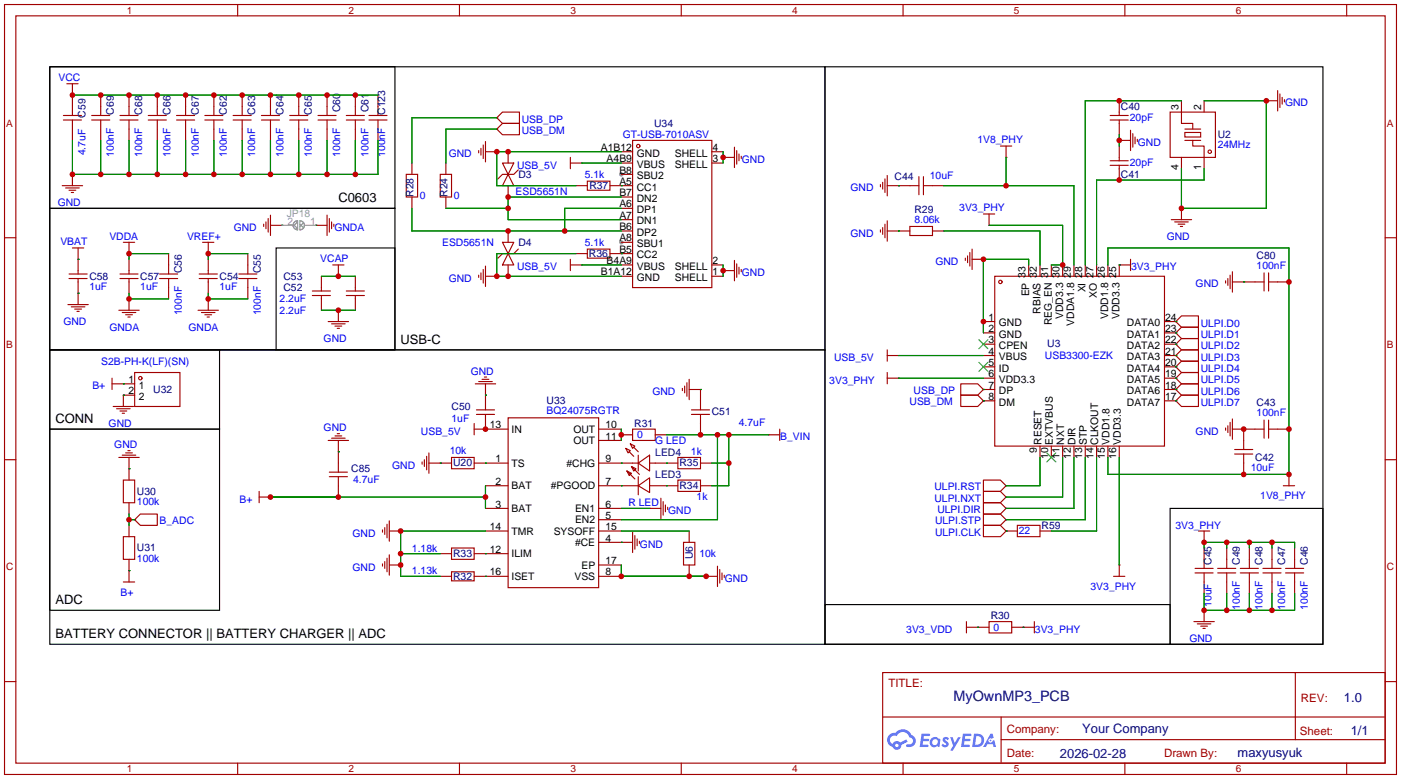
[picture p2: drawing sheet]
<svg xmlns="http://www.w3.org/2000/svg" width="314mm" height="175mm" viewBox="0 0 314 175" stroke-linecap="round" stroke-linejoin="round" font-family="sans-serif">
<g fill="#999">
<circle cx="139.4" cy="54.4" r=".51"/>
<circle cx="139.4" cy="39.1" r=".51"/>
</g>
<g fill="none" stroke="#a10000" stroke-width=".25">
<path d="M1 1h312.4v172.7h-312.4zM3.6 3.6h307.3v167.6h-307.3zM53.3 1v2.6M103.1 1v2.6M152.9 1v2.6M202.7 1v2.6M252.5 1v2.6M302.3 1v2.6M1 53.3h2.6M310.9 53.3h2.5M1 103.1h2.6M310.9 103.1h2.5"/>
<path d="M1 152.9h2.6M198.1 150.9h112.8v20.3h-112.8zM290.7 150.9v15M310.9 152.9h2.5M53.3 171.2v2.5M103.1 171.2v2.5M152.9 171.2v2.5M198.1 160.8h112.7M202.7 171.2v2.5M224.7 165.9h86.1M224.7 160.8v10.2M252.5 171.2v2.5"/>
<path d="M302.3 171.2v2.5"/>
</g>
<g fill="#5487ff">
<path d="M211.8 165.5l.5-.2 .4 .1 .3 .3-.3 .4a.33 .33 0 0 0-.2-.3 .33 .33 0 0 0-.4 .1l.1 .1a.86 .86 0 0 1 .6 .7 .86 .86 0 0 1-.2 .8l-.7 .1-.6-.4 .3-.4 .5 .3 .3-.1-.1-.2a.88 .88 0 0 1-.5-1.3z"/>
<path d="M213.3 165.4h.5l.5 1.3 .7-1.3h.6l-1.7 3h-.6l.6-1.1z"/>
<path d="M206.8 164.6h1.7l.2 .1-.1 .4h-1.2l-.1 .6h1l.3 .3-.3 .3h-1.1l-.1 .8h1.2l.1 .2-.1 .2-1.9 .1z"/>
<path d="M216.1 164.6h1.7l.2 .1-.1 .4h-1.3v.6h1l.3 .3-.3 .3h-1.1l-.1 .8h1.2l.1 .2-.1 .2-1.9 .1z"/>
<path d="M222.3 164.6h.5l.2 .9-.4 .2a.5 .5 0 0 0-.7 .2 .5 .5 0 0 0 .3 .7 .5 .5 0 0 0 .6-.4l.4-.2 .4 1.6h-.6l-.2-.7h-1.2l-.3 .7h-.6z"/>
<path d="M218.6 164.6l-.4 3h1a1.51 1.51 0 0 0 1.7-1.5 1.51 1.51 0 0 0-1.8-1.5zM219.1 165.1a1.02 1.02 0 0 1 1.2 1.2 1.02 1.02 0 0 1-1.4 .8z"/>
<path d="M209.1 165.6a1.11 1.11 0 0 0-.3 1.6 1.11 1.11 0 0 0 1.6 .2l.5 .2 .2-1.7-.4-.2a1.02 1.02 0 0 0-1.6-.1zM209.1 166.5a.7 .7 0 0 1 1.4 0 .7 .7 0 0 1-1.4 0z"/>
<path d="M199.6 164.9a1.58 1.58 0 0 0 .7 2.6 1.01 1.01 0 0 0 1.2 .7 1.01 1.01 0 0 0 .8-1.1l1.4-.7-.3-.5-1.3 .7-.3-.2a1.03 1.03 0 0 0-1.5 .5 1 1 0 0 1-.4-1.4 1 1 0 0 1 1.4-.3 1.49 1.49 0 0 1 1.5-1 1.49 1.49 0 0 1 1.3 1.2 .82 .82 0 0 1 .8 1.1 .82 .82 0 0 1-1.2 .5l-.3 .1v.3a1.4 1.4 0 0 0 2-.6 1.4 1.4 0 0 0-.8-1.9 2.19 2.19 0 0 0-3.7-.5l-.8 .1zM200.9 167.2a.4 .4 0 0 1 .8 0 .4 .4 0 0 1-.8 0z"/>
<circle cx="222.3" cy="166.1" r=".19"/>
</g>
<g fill="none" stroke="#a10000" stroke-width=".25">
<path d="M15 18.8h2.5M16.3 18.8v7.1M14.2 26.9h4.1M14.2 25.9h4.1M16.3 39.1h.1M16.3 21.3h.1M16.3 26.9v4.6M16.3 39.1v2.6M20.6 26.9h4M20.6 25.9h4M22.6 21.3v4.6M22.6 26.9v4.6"/>
<path d="M26.9 26.9h4.1M26.9 25.9h4.1M29 21.3v4.6M29 26.9v4.6M33.3 26.9h4M33.3 25.9h4M35.3 21.3v4.6M35.3 26.9v4.6M39.6 26.9h4.1M39.6 25.9h4.1M41.7 21.3v4.6M41.7 26.9v4.6"/>
<path d="M46 26.9h4M46 25.9h4M48 21.3v4.6M48 26.9v4.6M52.3 26.9h4.1M52.3 25.9h4.1M54.4 21.3v4.6M54.4 26.9v4.6M58.7 26.9h4M58.7 25.9h4M60.7 21.3v4.6M60.7 26.9v4.6"/>
<path d="M65 26.9h4.1M65 25.9h4.1M67.1 21.3v4.6M67.1 26.9v4.6M71.4 26.9h4M71.4 25.9h4M73.4 21.3v4.6M73.4 26.9v4.6M77.7 26.9h4.1M77.7 25.9h4.1M79.8 21.3v4.6M79.8 26.9v4.6"/>
<path d="M82.8 26.9h4.1M82.8 25.9h4.1M84.8 21.3v4.6M84.8 26.9v4.6M91.2 39.1h2.5v5.1h-2.5zM92.5 36.6v2.5M98.8 39.1h2.5v5.1h-2.5zM100.1 36.6v2.5M107.4 33.8v.5M107.9 33.3v1.5M108.5 32.5v3.1M109 31.8v4.5"/>
<path d="M109 34h2.5M111.5 26.4l1.3-1.3h3.8v2.6h-3.8zM111.5 26.4h.1M111.5 29l1.3-1.3h3.8v2.5h-3.8zM111.5 29h.1M111.5 34h.1M112.8 36.6h2.5l-1.3 2.5zM114 39.1l1.3 2.6h-2.5zM114 34v2.6M116.3 38.1l-1 1h-2.5l-1 1M128 35.3v2.5M128 36.6h2.6"/>
<path d="M130.6 36.6h.1M139.4 36.6h2.6M139.4 34h2.6M139.4 39.1h2.6M142 31.5h17.8v33h-17.8zM159.8 36.6h2.5M159.8 34h2.5M162.3 35.3h.1M162.3 35.3h2.5M164.8 33v4.6M165.4 33.8v3M165.9 34.5v1.6"/>
<path d="M166.4 35.1v.5M199.1 39.4v4.5M206.2 39.6v4.1M207.3 39.6v4.1M224.5 32.8h2.6M225.8 35.3h.1M225.8 32.8v2.5M249.2 26.9h4M249.2 25.9h4M249.2 37.1h4M249.2 36.1h4M251.2 31.5h.1"/>
<path d="M251.2 31.5h2.5M251.2 22.6v3.3M251.2 26.9v3.3M251.2 32.8v3.3M251.2 37.1v3.3M253.7 29.2v4.6M254.3 30v3M254.8 30.7v1.6M255.3 31.2v.6M262.6 25.1h10.2v10.2h-10.2zM265.2 22.6v5.1h2.5v1.3M265.2 35.3v2.5"/>
<path d="M265.9 29.7h3.6v1h-3.6zM265.9 31.5h3.6M265.9 29h3.6M267.7 31.5v1.3h2.6v5M270.3 22.6v2.5M284.2 22.6h.1M284.2 22.6h2.6M286.8 20.3v4.6M287.3 21.1v3M287.8 21.8v1.6M288.3 22.4v.5M14 41.7h4.5"/>
<path d="M14.7 42.2h3.1M15.5 42.7h1.5M16 43.2h.5M16.3 55.6h2.5M17.5 58.2h.1M17.5 55.6v5.9M27.7 54.4h2.5M29 56.9h.1M29 54.4v2.5M29 58.2v3.3M37.8 56.9v4.6M45.5 54.4h2.5"/>
<path d="M46.7 56.9h.1M46.7 54.4v2.5M46.7 58.2v3.3M55.6 56.9v4.6M59.2 50.3v.5M59.7 49.8v1.5M60.2 49v3.1M60.7 50.5h2.5M60.7 48.3v4.5M63.2 50.5h.1M70.9 50.5h.1M70.9 50.5h2.5"/>
<path d="M73.4 48.3v4.5M73.9 49v3.1M74.4 49.8v1.5M74.7 59.4h2.5M74.9 50.3v.5M75.9 59.4v2.6M92.5 44.2v2.5M100.1 44.2v2.5M109 59.7v4.6M112.8 54.4h2.5l-1.3 2.5zM114 56.9l1.3 2.5h-2.5zM114 41.7v2.5"/>
<path d="M114 51.8v2.6M114 59.4v2.6M116.3 55.9l-1 1h-2.5l-1 1M128 59.4h2.6M128 58.2v2.5M129.3 41.7h2.5M129.3 56.9h2.5M130.6 59.4h.1M131.8 55.9h5.1v2h-5.1zM131.8 40.6h5.1v2.1h-5.1zM136.9 41.7h5.1M136.9 56.9h5.1"/>
<path d="M139.4 51.8h2.6M139.4 59.4h2.6M139.4 49.3h2.6M139.4 54.4h2.6M139.4 46.7h2.6M139.4 44.2h2.6M159.8 59.4h2.5M164.8 58.4v4.6M165.4 59.2v3M165.9 59.9v1.6M197.6 41.4v.5M197.6 51.6v.5"/>
<path d="M198.1 40.9v1.5M198.1 51.1v1.5M198.6 40.1v3.1M198.6 50.3v3M199.1 51.8h5.1M199.1 41.7h7.1M199.1 49.5v4.6M201.7 41.7h.1M201.7 51.8h.1M204.2 50.8h5.1v2h-5.1zM207.3 41.7h4.5M209.3 51.8h2.5"/>
<path d="M216.7 57.9v.5M217.2 57.4v1.5M217.7 56.6v3.1M218.2 58.2h2.5M218.2 55.9v4.6M220.7 58.2h.1M220.7 48h2.6M222 50.5h.1M222 48v2.5M230.9 59.4v2.6M233.4 59.4v2.6M236 59.4v2.6"/>
<path d="M238.5 59.4v2.6M241 59.4v2.6M243.6 59.4v2.6M246.1 59.4v2.6M248.7 59.4v2.6M251.2 59.4h.1M251.2 59.4v2.6M251.2 59.4h2.5M253.7 58.2v2.5M262.9 49.3h4.6M263.7 49.8h3M264.4 50.3h1.5"/>
<path d="M264.9 50.8h.5M265.2 46.7h.1M265.2 46.7v2.6M15.2 68.3h4.6M15.5 62.5h4.1M15.5 61.5h4.1M16 68.8h3M16.8 69.3h1.5M17.3 69.8h.5M17.5 65.8h.1M17.5 62.5v5.8M26.7 69.6h4.5"/>
<path d="M26.9 62.5h4.1M26.9 61.5h4.1M27.4 70.1h3.1M28.2 70.6h1.5M28.7 71.1h.5M29 67.1h.1M29 62.5v3.3M29 67.1v2.5M35.8 62.5h4.1M35.8 61.5h4.1M37.8 62.5v4.6M44.4 69.6h4.6"/>
<path d="M44.7 62.5h4.1M44.7 61.5h4.1M45.2 70.1h3.1M46 70.6h1.5M46.5 71.1h.5M46.7 67.1h.1M46.7 62.5v3.3M46.7 67.1v2.5M53.6 62.5h4.1M53.6 61.5h4.1M55.6 62.5v4.6M70.1 66.3h4.1"/>
<path d="M70.1 65.3h4.1M72.1 62v3.3M72.1 66.3v3.3M73.7 72.1h4.5M74.4 72.6h3.1M75.2 73.2h1.5M75.7 73.7h.5M75.9 69.6h.1M75.9 62h.1M75.9 69.6v2.5M77.7 66.3h4.1M77.7 65.3h4.1"/>
<path d="M79.8 62v3.3M79.8 66.3v3.3M107.4 61.7v.5M107.9 61.2v1.5M108.5 60.5v3M109 62h2.5M111.5 62h.1M139.4 62h2.6M159.8 62h2.5M162.3 60.7h.1M162.3 60.7h2.5M166.4 60.5v.5"/>
<path d="M199.1 78.5v2.5M199.1 79.8h2.6M201.7 79.8h.1M220.7 79.8h2.6M220.7 72.1h2.6M220.7 74.7h2.6M220.7 77.2h2.6M223.3 62h38.1v38.1h-38.1zM261.4 79.8h2.5M261.4 72.1h2.5M261.4 74.7h2.5M261.4 77.2h2.5"/>
<path d="M263.9 79.8h.1M263.9 77.2h.1M263.9 74.7h.1M263.9 72.1h.1M265.2 78.5h3.8v2.5h-3.8l-1.3-1.2zM265.2 75.9h3.8v2.6h-3.8l-1.3-1.3zM265.2 73.4h3.8v2.5h-3.8l-1.3-1.2zM265.2 70.9h3.8v2.5h-3.8l-1.3-1.3zM275.1 63v.5M275.6 62.5v1.5M276.1 61.7v3.1M276.6 61v4.5"/>
<path d="M276.6 63.2h7.1M279.1 63.2h.1M283.7 61.2v4.1M284.7 61.2v4.1M284.7 63.2h4.6M25.1 86.1h5.1M25.1 84.8v2.6M25.4 91.2h4.6M26.2 91.7h3M26.9 92.2h1.5M27.4 92.7h.5M27.7 88.6h.1"/>
<path d="M27.7 86.1h.1M27.7 88.6v2.6M27.7 88.6h2.5M30.2 83.6h10.2v7.6h-10.2zM73.7 98.8h4.5M74.4 98.3h3.1M75.2 97.8h1.5M75.7 97.3h.5M75.9 98.8v7.1M106.4 96.3h7.6M106.4 95v2.5M106.7 86.1h4.6"/>
<path d="M106.9 91.9h4.1M106.9 93h4.1M107.4 85.6h3.1M108.2 85.1h1.5M108.7 84.6h.5M109 88.6h.1M109 96.3h.1M109 86.1v5.8M109 93v3.3M114 93.7h20.4v38.1h-20.4zM134.4 96.3h5M134.4 98.8h5"/>
<path d="M139.4 97.5h2.6M141.5 99.6l1 .5-.5 .5zM142 96.3h5.1v2.5h-5.1zM147.1 97.5h2.5M153.2 87.1v.5M153.7 86.6v1.5M154.2 85.9v3M154.7 87.4h2.5M154.7 85.1v4.6M155.2 91.9h4.1M155.2 93h4.1M157.2 87.4h.1"/>
<path d="M157.2 87.4v4.5M157.2 93v4.5M172.5 97.5h.1M172.5 97.5h2.5M175 96.3v2.5M199.1 83.6v2.5M199.1 84.8h2.6M201.7 84.8h.1M215.6 86.1h3.9l1.2 1.3-1.2 1.2h-3.9zM215.6 88.6h3.9l1.2 1.3-1.2 1.3h-3.9zM220.7 87.4h.1M220.7 89.9h.1"/>
<path d="M220.7 84.8h2.6M220.7 82.3h2.6M220.7 87.4h2.6M220.7 89.9h2.6M261.4 84.8h2.5M261.4 82.3h2.5M261.4 87.4h2.5M261.4 89.9h2.5M263.9 89.9h.1M263.9 87.4h.1M263.9 84.8h.1M263.9 82.3h.1"/>
<path d="M265.2 88.6h3.8v2.6h-3.8l-1.3-1.3zM265.2 86.1h3.8v2.5h-3.8l-1.3-1.2zM265.2 83.6h3.8v2.5h-3.8l-1.3-1.3zM265.2 81h3.8v2.6h-3.8l-1.3-1.3zM275.1 96v.5M275.6 95.5v1.5M276.1 94.7v3.1M276.6 96.3h7.1M276.6 94v4.6M279.1 96.3h.1M279.1 96.3v4.5M283.7 94.2v4.1"/>
<path d="M284.7 96.3h4.6M284.7 94.2v4.1M26.7 102.6h4.5M27.4 102.1h3.1M27.7 107.7h2.5v5.1h-2.5zM28.2 101.6h1.5M28.7 101.1h.5M29 105.2h.1M29 102.6v5.1M29 112.8v2.5M29 117.9v2.5M30.2 116.6l1.3-1.3h3.8v2.6h-3.8z"/>
<path d="M30.2 116.6h.1M58.2 111.5h2.5M58.2 110.2v2.6M60.7 111.5h.1M73.9 106.9h4.1M73.9 105.9h4.1M75.9 101.3h.1M75.9 106.9v4.6M85.9 118.9v.5M86.4 118.4v1.5M86.9 117.6v3M87.4 119.1h2.5"/>
<path d="M87.4 116.8v4.6M89.9 119.1h.1M94.7 103.6v.5M95.2 103.1v1.5M95.8 102.4v3M96.3 103.9h5M96.3 101.6v4.6M98.8 103.9h.1M101.3 102.6h5.1v2.6h-5.1zM106.4 103.9h7.6M109 109h5M109 119.1h5"/>
<path d="M109 114h5M134.4 109h8.9M134.4 119.1h5M134.4 103.9h8.9M134.4 114h5M134.4 116.6h5M140.5 100.6l1 .5-.5 .5zM140.7 105.7l1 .5-.5 .5zM140.7 105.7l1.8 1.7M141.2 101.3l1 1.1M141.7 104.6l1 .6-.5 .5zM141.7 104.6l1.8 1.8"/>
<path d="M142 119.4v4.6M142.2 100.3l1.1 1M143.3 109l2.5-1.8v3.3zM143.3 103.9l2.5-1.8v3.6zM143.3 102.1v3.6M143.3 106.9v4.1M145.8 114h.1M145.8 109h6.3M145.8 103.9h6.3M145.8 114h2.5M148.3 111.8v4.5M148.8 112.5v3.1"/>
<path d="M149.4 113.3v1.5M149.9 113.8v.5M152.1 107.7h5.1v2.5h-5.1zM152.1 102.6h5.1v2.6h-5.1zM154.7 119.1v2.6M157.2 109h2.6M157.2 103.9h2.6M220.7 117.9h3.8l1.3 1.2-1.3 1.3h-3.8zM220.7 115.3h3.8l1.3 1.3-1.3 1.3h-3.8zM220.7 112.8h3.8l1.3 1.2-1.3 1.3h-3.8zM220.7 110.2h3.8l1.3 1.3-1.3 1.3h-3.8zM220.7 107.7h3.8l1.3 1.3-1.3 1.2h-3.8z"/>
<path d="M225.8 119.1h.1M225.8 116.6h.1M225.8 114h.1M225.8 111.5h.1M225.8 109h.1M225.8 119.1h2.5M228.3 117.9h5.1v2.5h-5.1zM233.4 119.1h2.6M233.4 100.1v2.5M236 100.1v2.5M238.5 100.1v2.5M241 100.1v2.5"/>
<path d="M243.6 100.1v2.5M246.1 100.1v2.5M248.7 100.1v2.5M251.2 100.1v2.5M269 119.1h2.5M270.3 119.1v2.6M277.1 100.8h4.1M277.1 101.9h4.1M279.1 101.9v4.5M288 109h2.6M289.3 106.4h.1M289.3 106.4v2.6"/>
<path d="M27.7 120.4h2.5v5.1h-2.5zM27.7 130.6h2.5M29 128h.1M29 125.5v5.1M85.9 126.5v.5M86.4 126v1.5M86.9 125.2v3.1M87.4 126.7h2.5M87.4 124.5v4.5M89.9 126.7h.1M98.8 129.3h2.5M98.8 124.2h2.5"/>
<path d="M101.3 128.3h5.1v2h-5.1zM101.3 122.9h5.1v2.6h-5.1zM106.4 129.3h7.6M106.4 124.2h7.6M134.4 129.3h5M134.4 121.7h7.6M134.4 126.7h5M139.4 121.7h.1M142.5 120.1v3.1M143 120.9v1.5M143.5 121.4v.5M153.4 121.7h2.6v5h-2.6z"/>
<path d="M154.7 126.7v2.6M158.5 129.3h.1M158.5 129.3h2.5M161 127v4.6M161.5 127.8v3M162.1 128.5v1.5M162.6 129v.5M216.9 139.4v2.6M222 139.4h5.1v2.6h-5.1zM232.2 139.4v2.6M249.9 129.3h2.6M251.2 126.7h.1"/>
<path d="M251.2 126.7v2.6M268 139.4h4.5M268.2 128.5h4.1M268.2 127.5h4.1M268.7 140h3.1M270.3 136.9h.1M270.3 121.7h.1M270.3 122.9v4.6M270.3 128.5v4.6M270.3 136.9v2.5M273.3 128.5h4.1M273.3 127.5h4.1"/>
<path d="M275.3 122.9v4.6M275.3 128.5v4.6M278.4 128.5h4M278.4 127.5h4M280.4 122.9v4.6M280.4 128.5v4.6M283.5 128.5h4M283.5 127.5h4M285.5 122.9v4.6M285.5 128.5v4.6M288.5 128.5h4.1M288.5 127.5h4.1"/>
<path d="M290.6 122.9v4.6M290.6 128.5v4.6M216.9 140.7h5.1M219.5 140.7h.1M227.1 140.7h5.1M229.6 140.7h.1M269.5 140.5h1.5M270 141h.5"/>
<circle cx="143.3" cy="32.8" r=".38"/>
<circle cx="271.5" cy="34" r=".38"/>
<circle cx="224.5" cy="63.2" r=".38"/>
<circle cx="31.5" cy="84.8" r=".38"/>
</g>
<path d="M11.2 15h77.4v31.7h-77.4zM11.2 15h174v63.5h-174zM185.2 15h111.7v129.5h-111.7zM11.2 46.7h77.4v31.8h-77.4zM62 55.6h26.6v22.9h-26.6zM11.2 78.5h38.1v17.8h-38.1zM11.2 78.5h174v66h-174zM11.2 96.3h38.1v40.6h-38.1zM262.6 114h34.3v30.5h-34.3zM185.2 135.6h77.4v8.9h-77.4z" fill="none" stroke="#000" stroke-width=".25"/>
<path d="M219.7 76.2l2 2M221.7 76.2l-2 2M219.7 81.3l2 2M221.7 81.3l-2 2M234.9 101.6l2.1 2M237 101.6l-2.1 2" fill="none" stroke="#3c3" stroke-width=".25"/>
<g fill="none" stroke="#008700" stroke-width=".25">
<path d="M16.3 31.5v7.6h68.5v-7.6M16.3 21.3h68.5M22.6 31.5v7.6M29 31.5v7.6M35.3 31.5v7.6M41.7 31.5v7.6M48 31.5v7.6M54.4 31.5v7.6M60.7 31.5v7.6M67.1 31.5v7.6M73.4 31.5v7.6M79.8 31.5v7.6"/>
<path d="M111.5 29h-11.4v7.6M111.5 26.4h-19v10.2M130.6 36.6h8.8M139.4 34h-27.9v7.7h17.8M162.3 34v2.6M225.8 35.3v6.4M251.2 30.2v2.6M265.2 22.6h-21.6v36.8M270.3 22.6h13.9v24.1h-19v-8.9M270.3 37.8v2.6h-24.2v19M17.5 58.2h.1M37.8 56.9h-8.8v1.3"/>
<path d="M55.6 56.9h-8.9v1.3M63.2 50.5h.1M70.9 50.5h.1M92.5 46.7v5.1h46.9M100.1 46.7h13.9M129.3 56.9h-17.8v5.1h27.9M130.6 59.4h8.8M139.4 56.9h.1M139.4 41.7h.1M139.4 46.7h-12.7v5.1M139.4 44.2h-25.4v5.1h25.4M162.3 59.4v2.6"/>
<path d="M201.7 51.8h.1M201.7 41.7h.1M211.8 41.7h29.2v17.7M211.8 51.8h21.6v7.6M222 50.5h16.5v8.9h-2.5M230.9 59.4v-1.2h-10.2v16.5M248.7 59.4v-3.8h40.6v50.8h-40.6v-3.8M251.2 59.4h.1M17.5 65.8h.1M29 65.8v1.3h8.8M46.7 65.8v1.3h8.9M72.1 62h7.7"/>
<path d="M72.1 69.6h7.7M201.7 79.8h19M263.9 79.8h.1M263.9 77.2h.1M263.9 74.7h.1M263.9 72.1h.1M279.1 63.2h.1M27.7 88.6h.1M27.7 86.1h.1M109 88.6h.1M109 96.3h.1M139.4 96.3v2.5"/>
<path d="M149.6 97.5h22.9M157.2 87.4h.1M161 97.5v19.1h-21.6M163.6 97.5v11.5h-3.8M201.7 84.8h19M220.7 87.4h.1M220.7 89.9h.1M263.9 89.9h.1M263.9 87.4h.1M263.9 84.8h.1M263.9 82.3h.1M279.1 96.3h.1"/>
<path d="M29 105.2h.1M29 116.6h1.2M29 115.3v2.6M60.7 111.5h48.3M75.9 101.3h.1M98.8 103.9h.1M109 103.9h.1M109 119.1h-19.1v10.2h8.9M109 109v5M139.4 109h.1M139.4 103.9h.1M139.4 114h6.4"/>
<path d="M139.4 119.1h15.3M149.6 109h.1M149.6 103.9h.1M159.8 103.9h3.8M225.8 119.1h.1M233.4 102.6v6.4h-7.6M238.5 102.6v8.9h-12.7M241 102.6v11.4h-15.2M243.6 102.6v14h-17.8M246.1 102.6v16.5h-10.1M251.2 102.6v24.1M29 128h.1"/>
<path d="M89.9 124.2h8.9M109 129.3h.1M109 124.2h.1M139.4 121.7h.1M139.4 126.7v2.6h19.1M270.3 122.9v-1.2h20.3v1.2M270.3 133.1v3.8h20.3v-3.8M275.3 121.7v1.2M275.3 133.1v3.8M280.4 121.7v1.2M280.4 133.1v3.8M285.5 121.7v1.2"/>
<path d="M285.5 133.1v3.8M219.5 140.7h.1M229.6 140.7h.1"/>
</g>
<path d="M65.8 50.3l1 1M66.4 49.6l.4 .4M66.8 49.8l-1 1M66.8 51.1l-.4 .4M67.3 50.3l.8 .8M68.1 50l-.8 .8" fill="none" stroke="#999" stroke-width=".22"/>
<path d="M63.2 50.5h2.6M66.1 49.8l.7-.3v2.1a1.02 1.02 0 0 1-.9-.7 1.02 1.02 0 0 1 .2-1.1zM67.3 49.5a1.02 1.02 0 0 1 1 1 1.02 1.02 0 0 1-1 1.1zM68.3 50.5h2.6" fill="none" stroke="#999" stroke-width=".25"/>
<g fill="#c00">
<circle cx="251.2" cy="31.5" r=".63"/>
<circle cx="265.2" cy="46.7" r=".63"/>
<circle cx="284.2" cy="22.6" r=".63"/>
<circle cx="251.2" cy="40.4" r=".63"/>
<circle cx="225.8" cy="41.7" r=".63"/>
<circle cx="289.3" cy="63.2" r=".63"/>
<circle cx="289.3" cy="96.3" r=".63"/>
<circle cx="289.3" cy="106.4" r=".63"/>
<circle cx="279.1" cy="106.4" r=".63"/>
<circle cx="251.2" cy="22.6" r=".63"/>
<circle cx="270.3" cy="136.9" r=".63"/>
<circle cx="275.3" cy="136.9" r=".63"/>
<circle cx="280.4" cy="136.9" r=".63"/>
<circle cx="285.5" cy="136.9" r=".63"/>
<circle cx="270.3" cy="121.7" r=".63"/>
<circle cx="275.3" cy="121.7" r=".63"/>
<circle cx="280.4" cy="121.7" r=".63"/>
<circle cx="285.5" cy="121.7" r=".63"/>
<circle cx="238.5" cy="59.4" r=".63"/>
<circle cx="220.7" cy="58.2" r=".63"/>
<circle cx="220.7" cy="72.1" r=".63"/>
<circle cx="157.2" cy="97.5" r=".63"/>
<circle cx="163.6" cy="97.5" r=".63"/>
<circle cx="163.6" cy="103.9" r=".63"/>
<circle cx="161" cy="97.5" r=".63"/>
<circle cx="29" cy="116.6" r=".63"/>
<circle cx="89.9" cy="126.7" r=".63"/>
<circle cx="89.9" cy="119.1" r=".63"/>
<circle cx="89.9" cy="124.2" r=".63"/>
<circle cx="158.5" cy="129.3" r=".63"/>
<circle cx="154.7" cy="129.3" r=".63"/>
<circle cx="139.4" cy="129.3" r=".63"/>
<circle cx="109" cy="111.5" r=".63"/>
<circle cx="75.9" cy="111.5" r=".63"/>
<circle cx="60.7" cy="111.5" r=".63"/>
<circle cx="114" cy="44.2" r=".63"/>
<circle cx="114" cy="46.7" r=".63"/>
<circle cx="114" cy="51.8" r=".63"/>
<circle cx="126.7" cy="51.8" r=".63"/>
<circle cx="162.3" cy="60.7" r=".63"/>
<circle cx="162.3" cy="35.3" r=".63"/>
<circle cx="111.5" cy="34" r=".63"/>
<circle cx="114" cy="34" r=".63"/>
<circle cx="111.5" cy="62" r=".63"/>
<circle cx="114" cy="62" r=".63"/>
<circle cx="75.9" cy="69.6" r=".63"/>
<circle cx="75.9" cy="62" r=".63"/>
<circle cx="46.7" cy="67.1" r=".63"/>
<circle cx="46.7" cy="56.9" r=".63"/>
<circle cx="29" cy="56.9" r=".63"/>
<circle cx="29" cy="67.1" r=".63"/>
<circle cx="16.3" cy="39.1" r=".63"/>
<circle cx="22.6" cy="39.1" r=".63"/>
<circle cx="29" cy="39.1" r=".63"/>
<circle cx="35.3" cy="39.1" r=".63"/>
<circle cx="41.7" cy="39.1" r=".63"/>
<circle cx="48" cy="39.1" r=".63"/>
<circle cx="54.4" cy="39.1" r=".63"/>
<circle cx="60.7" cy="39.1" r=".63"/>
<circle cx="67.1" cy="39.1" r=".63"/>
<circle cx="73.4" cy="39.1" r=".63"/>
<circle cx="79.8" cy="39.1" r=".63"/>
<circle cx="79.8" cy="21.3" r=".63"/>
<circle cx="73.4" cy="21.3" r=".63"/>
<circle cx="67.1" cy="21.3" r=".63"/>
<circle cx="60.7" cy="21.3" r=".63"/>
<circle cx="54.4" cy="21.3" r=".63"/>
<circle cx="48" cy="21.3" r=".63"/>
<circle cx="41.7" cy="21.3" r=".63"/>
<circle cx="35.3" cy="21.3" r=".63"/>
<circle cx="29" cy="21.3" r=".63"/>
<circle cx="22.6" cy="21.3" r=".63"/>
<circle cx="16.3" cy="21.3" r=".63"/>
<circle cx="139.4" cy="97.5" r=".63"/>
<circle cx="279.1" cy="96.3" r=".63"/>
<circle cx="109" cy="96.3" r=".63"/>
</g>
<text font-size="3.2" fill="#000080" x="214" y="157.3">MyOwnMP3_PCB</text>
<g font-size="2.9">
<text x="75.9" y="45.4">C0603</text>
<text x="89.9" y="77.1">USB-C</text>
<text x="12.4" y="94.9">CONN</text>
<text x="12.4" y="135.6">ADC</text>
<text x="12.4" y="143.2">BATTERY CONNECTOR || BATTERY CHARGER || ADC</text>
</g>
<g font-size="2.9" fill="#000080">
<text x="301.7" y="157.5">1.0</text>
<text x="242.9" y="164.3">Your Company</text>
<text x="303.2" y="164.9">1/1</text>
<text x="237.9" y="170">2026-02-28</text>
<text x="277.8" y="169.9">maxyusyuk</text>
</g>
<g font-size="2.6" fill="#a00000">
<text x="199.4" y="154.1">TITLE:</text>
<text x="292" y="157.5">REV:</text>
<text x="226" y="164.3">Company:</text>
<text x="291.8" y="164.8">Sheet:</text>
<text x="226" y="169.9">Date:</text>
<text x="261.3" y="169.9">Drawn By:</text>
</g>
<g font-size="2.3" fill="#a00000">
<text x="28.4" y="3.1">1</text>
<text x="78.2" y="3.1">2</text>
<text x="128" y="3.1">3</text>
<text x="177.8" y="3.1">4</text>
<text x="227.6" y="3.1">5</text>
<text x="277.4" y="3.1">6</text>
<text x="1.4" y="28.4">A</text>
<text x="311.3" y="28.4">A</text>
<text x="1.4" y="78.2">B</text>
<text x="311.3" y="78.2">B</text>
<text x="1.4" y="127.9">C</text>
<text x="311.3" y="127.9">C</text>
<text x="28.4" y="173.3">1</text>
<text x="78.2" y="173.3">2</text>
<text x="128" y="173.3">3</text>
<text x="177.8" y="173.3">4</text>
<text x="227.6" y="173.3">5</text>
<text x="277.4" y="173.3">6</text>
</g>
<g font-size="2.3" fill="#00f">
<text x="13.1" y="18.2">VCC</text>
<text x="288.4" y="23.8">GND</text>
<text x="117.1" y="27.5">USB_DP</text>
<text x="253.6" y="27.1">20pF</text>
<text x="19.2" y="34.9" transform="rotate(-90 19.2 34.9)">4.7uF</text>
<text x="25.5" y="35.2" transform="rotate(-90 25.5 35.2)">100nF</text>
<text x="31.9" y="35.2" transform="rotate(-90 31.9 35.2)">100nF</text>
<text x="38.2" y="35.2" transform="rotate(-90 38.2 35.2)">100nF</text>
<text x="44.6" y="35.2" transform="rotate(-90 44.6 35.2)">100nF</text>
<text x="50.9" y="35.2" transform="rotate(-90 50.9 35.2)">100nF</text>
<text x="57.3" y="35.2" transform="rotate(-90 57.3 35.2)">100nF</text>
<text x="63.6" y="35.2" transform="rotate(-90 63.6 35.2)">100nF</text>
<text x="70" y="35.2" transform="rotate(-90 70 35.2)">100nF</text>
<text x="76.3" y="35.2" transform="rotate(-90 76.3 35.2)">100nF</text>
<text x="82.7" y="35.2" transform="rotate(-90 82.7 35.2)">100nF</text>
<text x="86.5" y="35.2" transform="rotate(-90 86.5 35.2)">100nF</text>
<text x="100.7" y="35.3">GND</text>
<text x="117.1" y="30">USB_DM</text>
<text x="139.8" y="31">GT-USB-7010ASV</text>
<text x="219.4" y="32.2">1V8_PHY</text>
<text x="255.4" y="32.7">GND</text>
<text x="273.3" y="33.3">24MHz</text>
<text x="116.1" y="37.8">USB_5V</text>
<text x="131.2" y="39.8">5.1k</text>
<text x="166.5" y="36.5">GND</text>
<text x="208.7" y="40.1">10uF</text>
<text x="253.6" y="37.3">20pF</text>
<text x="13" y="46.2">GND</text>
<text x="94.2" y="44.7">0</text>
<text x="101.9" y="44.7">0</text>
<text x="115.7" y="43.7">ESD5651N</text>
<text x="190.9" y="42.9">GND</text>
<text x="215.3" y="47.4">3V3_PHY</text>
<text x="24.5" y="53.8">VDDA</text>
<text x="42" y="53.8">VREF+</text>
<text x="52.5" y="51.8">GND</text>
<text x="75.1" y="51.8">GNDA</text>
<text x="190.9" y="53.1">GND</text>
<text x="205.2" y="50">8.06k</text>
<text x="261.9" y="53.9">GND</text>
<text x="13.5" y="55.1">VBAT</text>
<text x="71.9" y="58.9">VCAP</text>
<text x="99.2" y="55.1">ESD5651N</text>
<text x="131.2" y="55.1">5.1k</text>
<text x="209.9" y="59.4">GND</text>
<text x="20.1" y="65">1uF</text>
<text x="31.5" y="65">1uF</text>
<text x="49.3" y="65">1uF</text>
<text x="100.7" y="63.2">GND</text>
<text x="116.1" y="60.7">USB_5V</text>
<text x="166.5" y="61.9">GND</text>
<text x="253.9" y="60.7">3V3_PHY</text>
<text x="268.4" y="64.5">GND</text>
<text x="282.1" y="60.4">100nF</text>
<text x="40.8" y="70.8" transform="rotate(-90 40.8 70.8)">100nF</text>
<text x="58.6" y="70.8" transform="rotate(-90 58.6 70.8)">100nF</text>
<text x="62.8" y="70.3">2.2uF</text>
<text x="62.8" y="67.8">2.2uF</text>
<text x="14.2" y="72.9">GND</text>
<text x="24.5" y="74.2">GNDA</text>
<text x="42.3" y="74.2">GNDA</text>
<text x="72.6" y="76.7">GND</text>
<text x="269.5" y="75.9">ULPI.D1</text>
<text x="269.5" y="73.3">ULPI.D0</text>
<text x="22.7" y="81.8">S2B-PH-K(LF)(SN)</text>
<text x="187.2" y="81">USB_5V</text>
<text x="234.5" y="80.5">USB3300-EZK</text>
<text x="269.5" y="83.5">ULPI.D4</text>
<text x="269.5" y="80.9">ULPI.D3</text>
<text x="269.5" y="78.4">ULPI.D2</text>
<text x="20.7" y="87.3">B+</text>
<text x="105.7" y="84">GND</text>
<text x="146.4" y="88.6">GND</text>
<text x="186.1" y="86.1">3V3_PHY</text>
<text x="205.1" y="88.4">USB_DP</text>
<text x="269.5" y="88.6">ULPI.D6</text>
<text x="269.5" y="86">ULPI.D5</text>
<text x="24.4" y="95.8">GND</text>
<text x="101.3" y="94.6">1uF</text>
<text x="122.7" y="92.9">BQ24075RGTR</text>
<text x="165.8" y="95.5">4.7uF</text>
<text x="204.2" y="90.9">USB_DM</text>
<text x="269.5" y="91.1">ULPI.D7</text>
<text x="282.1" y="93.4">100nF</text>
<text x="25.7" y="100.5">GND</text>
<text x="72.6" y="96.7">GND</text>
<text x="94.5" y="97.5">USB_5V</text>
<text x="101" y="101.8">10k</text>
<text x="143" y="98.3">0</text>
<text x="147.1" y="99.7">G LED</text>
<text x="175.1" y="98.8">B_VIN</text>
<text x="268.4" y="97.5">GND</text>
<text x="88" y="105.1">GND</text>
<text x="155.1" y="102.1">1k</text>
<text x="280.7" y="105.6">10uF</text>
<text x="30.7" y="113.3">100k</text>
<text x="53.7" y="112.7">B+</text>
<text x="79.3" y="108.4">4.7uF</text>
<text x="141" y="113.5">R LED</text>
<text x="156.4" y="112.2">1k</text>
<text x="209.7" y="112.5">ULPI.NXT</text>
<text x="209.7" y="110">ULPI.RST</text>
<text x="282.9" y="112">1V8_PHY</text>
<text x="35.8" y="117.6">B_ADC</text>
<text x="150" y="115.3">GND</text>
<text x="209.9" y="117.6">ULPI.STP</text>
<text x="210.4" y="115.1">ULPI.DIR</text>
<text x="228.7" y="119.9">22</text>
<text x="263.8" y="118.6">3V3_PHY</text>
<text x="30.7" y="126">100k</text>
<text x="79.1" y="120.4">GND</text>
<text x="92.5" y="123.8">1.18k</text>
<text x="143.6" y="122.9">GND</text>
<text x="157" y="125">10k</text>
<text x="209.9" y="120.2">ULPI.CLK</text>
<text x="79.1" y="128">GND</text>
<text x="92.5" y="128.9">1.13k</text>
<text x="162.7" y="130.5">GND</text>
<text x="27.1" y="133.6">B+</text>
<text x="244.8" y="132.4">3V3_PHY</text>
<text x="271.9" y="136.1" transform="rotate(-90 271.9 136.1)">10uF</text>
<text x="278.3" y="136.8" transform="rotate(-90 278.3 136.8)">100nF</text>
<text x="283.4" y="136.8" transform="rotate(-90 283.4 136.8)">100nF</text>
<text x="288.4" y="136.8" transform="rotate(-90 288.4 136.8)">100nF</text>
<text x="293.5" y="136.8" transform="rotate(-90 293.5 136.8)">100nF</text>
<text x="203.4" y="142">3V3_VDD</text>
<text x="223" y="141.4">0</text>
<text x="232.3" y="142">3V3_PHY</text>
<text x="267" y="144">GND</text>
</g>
<g font-size="2.3" fill="#000080">
<text x="19.2" y="26.4" transform="rotate(-90 19.2 26.4)">C59</text>
<text x="25.5" y="25.7" transform="rotate(-90 25.5 25.7)">C69</text>
<text x="31.9" y="25.7" transform="rotate(-90 31.9 25.7)">C68</text>
<text x="38.2" y="25.7" transform="rotate(-90 38.2 25.7)">C66</text>
<text x="44.6" y="25.7" transform="rotate(-90 44.6 25.7)">C67</text>
<text x="50.9" y="25.7" transform="rotate(-90 50.9 25.7)">C62</text>
<text x="57.3" y="25.7" transform="rotate(-90 57.3 25.7)">C63</text>
<text x="63.6" y="25.7" transform="rotate(-90 63.6 25.7)">C64</text>
<text x="70" y="25.7" transform="rotate(-90 70 25.7)">C65</text>
<text x="76.3" y="25.1" transform="rotate(-90 76.3 25.1)">C60</text>
<text x="82.7" y="25.1" transform="rotate(-90 82.7 25.1)">C61</text>
<text x="86.5" y="25.8" transform="rotate(-90 86.5 25.8)">C123</text>
<text x="146.8" y="28.4">U34</text>
<text x="251.6" y="24.6">C40</text>
<text x="273.3" y="31">U2</text>
<text x="116.3" y="39.9">D3</text>
<text x="200.8" y="40.3">C44</text>
<text x="251.6" y="39.8">C41</text>
<text x="92.8" y="44.2" transform="rotate(-90 92.8 44.2)">R28</text>
<text x="100.5" y="44.2" transform="rotate(-90 100.5 44.2)">R24</text>
<text x="132.3" y="42.4">R37</text>
<text x="205.2" y="47.7">R29</text>
<text x="116.3" y="55.1">D4</text>
<text x="132.2" y="57.6">R36</text>
<text x="282.1" y="58.1">C80</text>
<text x="20.1" y="62.7">C58</text>
<text x="31.5" y="62.7">C57</text>
<text x="40.8" y="61.3" transform="rotate(-90 40.8 61.3)">C56</text>
<text x="49.3" y="62.7">C54</text>
<text x="58.6" y="61.3" transform="rotate(-90 58.6 61.3)">C55</text>
<text x="63.6" y="65.3">C52</text>
<text x="63.6" y="62.7">C53</text>
<text x="235.1" y="77.9">U3</text>
<text x="34.4" y="88.1">U32</text>
<text x="101.3" y="92">C50</text>
<text x="122.7" y="90.6">U33</text>
<text x="142.4" y="95.7">R31</text>
<text x="159.8" y="93.2">C51</text>
<text x="282.1" y="91.1">C43</text>
<text x="78.9" y="105.9">C85</text>
<text x="101.7" y="104.6">U20</text>
<text x="147.1" y="107.3">LED3</text>
<text x="147.1" y="102.2">LED4</text>
<text x="152.5" y="104.6">R35</text>
<text x="281.7" y="103.4">C42</text>
<text x="30.7" y="111">U30</text>
<text x="152.5" y="109.7">R34</text>
<text x="233.8" y="118.6">R59</text>
<text x="30.7" y="123.7">U31</text>
<text x="101.7" y="124.9">R33</text>
<text x="155.5" y="125.5" transform="rotate(-90 155.5 125.5)">U6</text>
<text x="101.7" y="130">R32</text>
<text x="271.9" y="126.7" transform="rotate(-90 271.9 126.7)">C45</text>
<text x="278.3" y="126.7" transform="rotate(-90 278.3 126.7)">C49</text>
<text x="283.3" y="126.7" transform="rotate(-90 283.3 126.7)">C48</text>
<text x="288.4" y="126.7" transform="rotate(-90 288.4 126.7)">C47</text>
<text x="293.5" y="126.7" transform="rotate(-90 293.5 126.7)">C46</text>
<text x="222.4" y="138.9">R30</text>
</g>
<g font-size="2.3">
<text x="264.5" y="24.6" transform="rotate(-90 264.5 24.6)">3</text>
<text x="269.6" y="24.6" transform="rotate(-90 269.6 24.6)">2</text>
<text x="134.9" y="33.8">A1B12</text>
<text x="142.9" y="35.1">GND</text>
<text x="151.5" y="35.1">SHELL</text>
<text x="159.9" y="33.8">4</text>
<text x="136.2" y="36.4">A4B9</text>
<text x="139" y="41.5">A5</text>
<text x="139" y="38.9">B8</text>
<text x="142.9" y="40.2">SBU2</text>
<text x="142.9" y="37.7">VBUS</text>
<text x="151.5" y="37.7">SHELL</text>
<text x="159.9" y="36.4">3</text>
<text x="264.5" y="38.1" transform="rotate(-90 264.5 38.1)">4</text>
<text x="269.6" y="38.1" transform="rotate(-90 269.6 38.1)">1</text>
<text x="139" y="46.5">A6</text>
<text x="139" y="44">B7</text>
<text x="142.9" y="47.8">DP1</text>
<text x="142.9" y="45.3">DN2</text>
<text x="142.9" y="42.7">CC1</text>
<text x="139" y="51.6">B6</text>
<text x="139" y="49.1">A7</text>
<text x="142.9" y="52.9">DP2</text>
<text x="142.9" y="50.4">DN1</text>
<text x="136.2" y="59.2">B4A9</text>
<text x="139" y="56.7">B5</text>
<text x="139" y="54.2">A8</text>
<text x="142.9" y="58">CC2</text>
<text x="142.9" y="55.4">SBU1</text>
<text x="159.9" y="59.2">2</text>
<text x="134.9" y="61.8">B1A12</text>
<text x="142.9" y="63.1">GND</text>
<text x="142.9" y="60.5">VBUS</text>
<text x="151.5" y="60.5">SHELL</text>
<text x="151.5" y="63.1">SHELL</text>
<text x="159.9" y="61.8">1</text>
<text x="230.2" y="62.3" transform="rotate(-90 230.2 62.3)">33</text>
<text x="232.7" y="62.3" transform="rotate(-90 232.7 62.3)">32</text>
<text x="235.3" y="62.3" transform="rotate(-90 235.3 62.3)">31</text>
<text x="237.8" y="62.3" transform="rotate(-90 237.8 62.3)">30</text>
<text x="240.4" y="62.3" transform="rotate(-90 240.4 62.3)">29</text>
<text x="242.9" y="62.3" transform="rotate(-90 242.9 62.3)">28</text>
<text x="243.7" y="65.6" transform="rotate(-90 243.7 65.6)">XI</text>
<text x="245.4" y="62.3" transform="rotate(-90 245.4 62.3)">27</text>
<text x="248" y="62.3" transform="rotate(-90 248 62.3)">26</text>
<text x="250.5" y="62.3" transform="rotate(-90 250.5 62.3)">25</text>
<text x="221.8" y="71.9">1</text>
<text x="231" y="66.5" transform="rotate(-90 231 66.5)">EP</text>
<text x="233.5" y="70.4" transform="rotate(-90 233.5 70.4)">RBIAS</text>
<text x="238.6" y="71.6" transform="rotate(-90 238.6 71.6)">VDD3.3</text>
<text x="246.2" y="66.8" transform="rotate(-90 246.2 66.8)">XO</text>
<text x="248.8" y="71.6" transform="rotate(-90 248.8 71.6)">VDD1.8</text>
<text x="251.3" y="71.6" transform="rotate(-90 251.3 71.6)">VDD3.3</text>
<text x="261.5" y="71.9">24</text>
<text x="221.8" y="74.5">2</text>
<text x="221.8" y="77">3</text>
<text x="224.2" y="73.2">GND</text>
<text x="224.2" y="75.8">GND</text>
<text x="236.1" y="73" transform="rotate(-90 236.1 73)">REG_EN</text>
<text x="241.1" y="73.1" transform="rotate(-90 241.1 73.1)">VDDA1.8</text>
<text x="252.9" y="75.8">DATA1</text>
<text x="252.9" y="73.2">DATA0</text>
<text x="261.5" y="77">22</text>
<text x="261.5" y="74.5">23</text>
<text x="221.8" y="79.6">4</text>
<text x="221.8" y="82.1">5</text>
<text x="224.2" y="78.3">CPEN</text>
<text x="224.2" y="80.8">VBUS</text>
<text x="224.2" y="83.4">ID</text>
<text x="252.9" y="83.4">DATA4</text>
<text x="252.9" y="80.8">DATA3</text>
<text x="252.9" y="78.3">DATA2</text>
<text x="261.5" y="82.1">20</text>
<text x="261.5" y="79.6">21</text>
<text x="28.8" y="85.9">1</text>
<text x="28.8" y="88.5">2</text>
<text x="31.2" y="87.2">1</text>
<text x="31.2" y="89.7">2</text>
<text x="221.8" y="84.6">6</text>
<text x="221.8" y="87.2">7</text>
<text x="221.8" y="89.7">8</text>
<text x="224.2" y="85.9">VDD3.3</text>
<text x="224.2" y="88.5">DP</text>
<text x="252.9" y="88.5">DATA6</text>
<text x="252.9" y="85.9">DATA5</text>
<text x="261.5" y="89.7">17</text>
<text x="261.5" y="87.2">18</text>
<text x="261.5" y="84.6">19</text>
<text x="224.2" y="91">DM</text>
<text x="252.9" y="91">DATA7</text>
<text x="109.9" y="96.1">13</text>
<text x="114.8" y="97.1">IN</text>
<text x="128.7" y="97.1">OUT</text>
<text x="128.7" y="99.6">OUT</text>
<text x="135.9" y="96.1">10</text>
<text x="135.9" y="98.6">11</text>
<text x="232.7" y="101.7" transform="rotate(-90 232.7 101.7)">9</text>
<text x="233.8" y="99.8" transform="rotate(-90 233.8 99.8)">RESET</text>
<text x="236.3" y="99.8" transform="rotate(-90 236.3 99.8)">EXTVBUS</text>
<text x="238.8" y="99.8" transform="rotate(-90 238.8 99.8)">NXT</text>
<text x="241.4" y="99.8" transform="rotate(-90 241.4 99.8)">DIR</text>
<text x="243.9" y="99.8" transform="rotate(-90 243.9 99.8)">STP</text>
<text x="246.5" y="99.8" transform="rotate(-90 246.5 99.8)">CLKOUT</text>
<text x="249" y="99.8" transform="rotate(-90 249 99.8)">VDD1.8</text>
<text x="251.5" y="99.8" transform="rotate(-90 251.5 99.8)">VDD3.3</text>
<text x="111.2" y="103.7">1</text>
<text x="114.8" y="104.7">TS</text>
<text x="127.1" y="104.7">#CHG</text>
<text x="135.9" y="103.7">9</text>
<text x="235.3" y="103" transform="rotate(-90 235.3 103)">10</text>
<text x="237.8" y="103" transform="rotate(-90 237.8 103)">11</text>
<text x="240.4" y="103" transform="rotate(-90 240.4 103)">12</text>
<text x="242.9" y="103" transform="rotate(-90 242.9 103)">13</text>
<text x="245.4" y="103" transform="rotate(-90 245.4 103)">14</text>
<text x="248" y="103" transform="rotate(-90 248 103)">15</text>
<text x="250.5" y="103" transform="rotate(-90 250.5 103)">16</text>
<text x="111.2" y="108.8">2</text>
<text x="111.2" y="113.9">3</text>
<text x="114.8" y="109.8">BAT</text>
<text x="123.6" y="109.8">#PGOOD</text>
<text x="135.9" y="113.9">6</text>
<text x="135.9" y="108.8">7</text>
<text x="109.9" y="118.9">14</text>
<text x="114.8" y="114.9">BAT</text>
<text x="114.8" y="120">TMR</text>
<text x="124.3" y="120">SYSOFF</text>
<text x="129.1" y="117.4">EN2</text>
<text x="129.1" y="114.9">EN1</text>
<text x="135.9" y="116.4">5</text>
<text x="135.9" y="118.9">15</text>
<text x="109.9" y="124">12</text>
<text x="114.8" y="125">ILIM</text>
<text x="129.1" y="122.5">#CE</text>
<text x="135.9" y="121.5">4</text>
<text x="109.9" y="129.1">16</text>
<text x="114.8" y="130.1">ISET</text>
<text x="128.9" y="130.1">VSS</text>
<text x="130.5" y="127.6">EP</text>
<text x="135.9" y="129.1">8</text>
<text x="135.9" y="126.6">17</text>
</g>
<g font-size="2.3" fill="#999">
<text x="64.4" y="48.7">JP18</text>
<text x="64.5" y="50.5">2</text>
<text x="69.6" y="50.5">1</text>
</g>
</svg>
